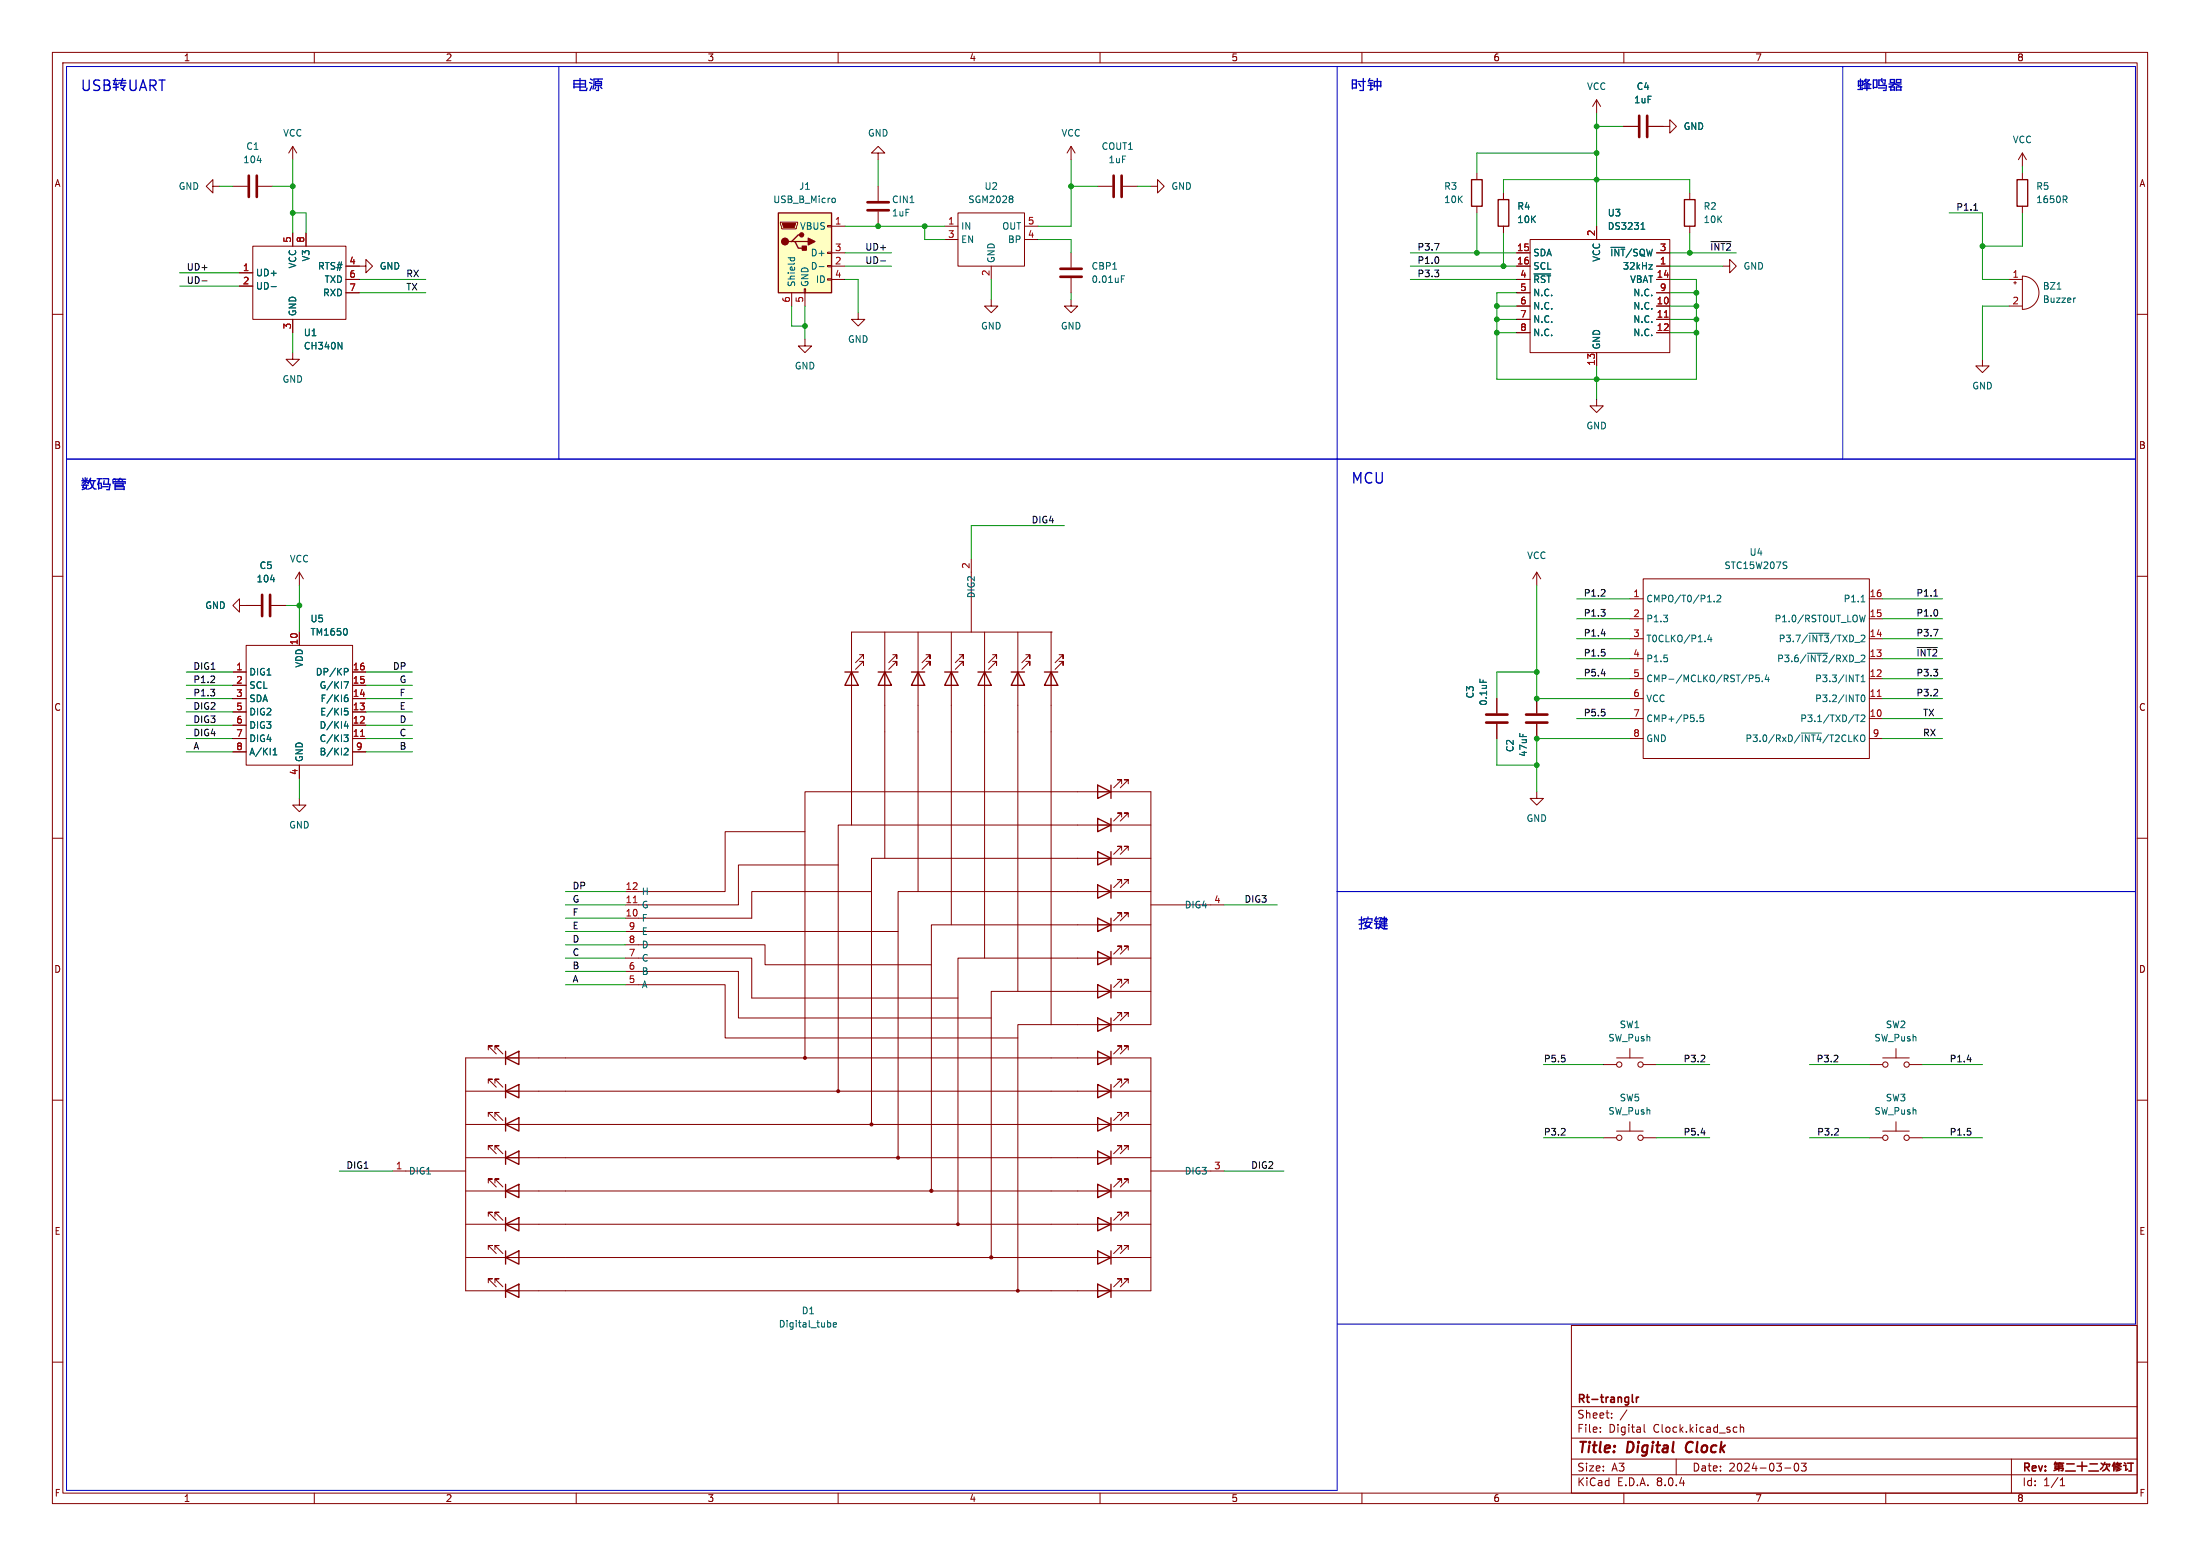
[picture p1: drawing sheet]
<svg xmlns="http://www.w3.org/2000/svg" width="420mm" height="297mm" viewBox="0 0 420 297" stroke-linecap="round" stroke-linejoin="round" font-family="sans-serif">
<g fill="none" stroke="#840000" stroke-width=".19">
<path d="M10 10h400v277h-400zM12 12h396v273h-396zM60 10v2M110 10v2M160 10v2M210 10v2M260 10v2M304.8 19.1l-.8 1.2M304.8 19.1v2.5M304.8 19.1l.8 1.2M310 10v2M360 10v2"/>
<path d="M309.9 24.1h2.8M314.7 24.1h4.1v-1.2l1.2 1.2-1.2 1.3v-1.3M10 60h2M163.8 59.7v1.3h1.3l-1.3 1.2-1.2-1.2h1.2M180.3 43.2h2.6M180.3 45.7h2.6M182.9 40.6h12.7v10.2h-12.7zM189.2 57.2v1.2h1.3l-1.3 1.3-1.2-1.3h1.2M189.2 50.8v2.5M195.6 43.2h2.5M195.6 45.7h2.5M204.5 57.2v1.2h1.2l-1.2 1.3-1.3-1.3h1.3"/>
<path d="M408 60h2M55.9 67.3v1.3h1.2l-1.2 1.3-1.3-1.3h1.3M153.7 64.8v1.2h1.2l-1.2 1.3-1.3-1.3h1.3M10 110h2M408 110h2M10 160h2M408 160h2M10 210h2M408 210h2M10 260h2M300 253h108v32h-108zM408 260h2"/>
<path d="M300 278.5h108M300 274.5h108M300 268.5h108M305.5 273.2v.2M305.5 272.5v.1M307.7 270.5v.2M307.7 269.8v.1M310.6 269.1l-1.3 1.9M313.9 271.9v1.3l.2 .2M320 278.5v3M331.2 272.4l.4 .1M331.6 273.3l-.4 .1"/>
<path d="M332.2 272.5l.2-.1 .4 .1 .1 .9M332.2 271.9v1.5M342.7 279.4l.2-.1a.8 .8 0 0 1 .5 .7 .8 .8 0 0 1-.5 .8 1 1 0 0 1-.2-1.4zM343.9 279.3h.9l-.5 .6 .4 .1v.6l-.2 .2-.6-.2M384 278.5v6.5M60 285v2M110 285v2M160 285v2M210 285v2M260 285v2M300 281.5h108M310 285v2"/>
<path d="M340.7 280.2h1.2M360 285v2M393.3 283.6h.9M393.4 282.4l-.1 .1M393.7 282.1v1.5"/>
</g>
<path d="M322.1 275.5a1.27 1.27 0 0 0 0 1.6" fill="none" stroke="#840000" stroke-width=".4"/>
<path d="M311.6 266.2v1.3l.2 .2M312.4 266.7v1M312.8 266.7l-.3 .1-.1 .2" fill="none" stroke="#840000" stroke-width=".3"/>
<path d="M193.3 37.5l.1 .2-.1 .2M193.3 38l.1 .2-.1 .4" fill="none" stroke="#006464" stroke-width=".19"/>
<path d="M312.9 22.1v4.1M314.5 22.1v4.1" fill="none" stroke="#840000" stroke-width=".51"/>
<path d="M148.6 40.6h10.1v15.3h-10.1z" fill="#ffffc2"/>
<g fill="none" stroke="#840000" stroke-width=".25">
<path d="M280.9 34.3h2.1v5.1h-2.1zM286 38.1h2v5.1h-2zM321.6 38.1h2v5.1h-2zM385.1 34.3h2v5.1h-2zM148.6 40.6h10.1v15.3h-10.1zM151.1 46.1h.7l.6 1.3h1.3M151.8 46.1h2.5M153 44.8h-.6l-1.3 1.3h-.6M161.3 128.3h2.5M162.6 128.3l1.2 2.5h-2.5zM167.6 128.3h2.6M168.9 128.3l1.3 2.5h-2.6z"/>
<path d="M174 128.3h2.5M175.3 128.3l1.2 2.5h-2.5zM180.3 128.3h2.6M181.6 128.3l1.3 2.5h-2.6zM186.7 128.3h2.5M188 128.3l1.2 2.5h-2.5zM193 128.3h2.6M194.3 128.3l1.3 2.5h-2.6zM199.4 128.3h2.5M200.7 128.3l1.2 2.5h-2.5zM209.5 156.2l2.6 1.3-2.6 1.3zM209.5 149.9l2.6 1.2-2.6 1.3z"/>
<path d="M212.1 149.9v2.5M212.1 156.2v2.6M209.5 175.3l2.6 1.2-2.6 1.3zM209.5 168.9l2.6 1.3-2.6 1.3zM209.5 162.6l2.6 1.2-2.6 1.3zM212.1 162.6v2.5M212.1 168.9v2.6M212.1 175.3v2.5M209.5 194.3l2.6 1.3-2.6 1.3zM209.5 188l2.6 1.2-2.6 1.3zM209.5 181.6l2.6 1.3-2.6 1.3zM212.1 181.6v2.6"/>
<path d="M212.1 188v2.5M212.1 194.3v2.6M96.5 214.6l2.6-1.2v2.5zM96.5 208.3l2.6-1.3v2.6zM96.5 201.9l2.6-1.2v2.5zM96.5 200.7v2.5M96.5 207v2.6M96.5 213.4v2.5M96.5 219.7v2.5M209.5 219.7l2.6 1.3-2.6 1.2zM209.5 213.4l2.6 1.2-2.6 1.3zM209.5 207l2.6 1.3-2.6 1.3z"/>
<path d="M209.5 200.7l2.6 1.2-2.6 1.3zM212.1 200.7v2.5M212.1 207v2.6M212.1 213.4v2.5M212.1 219.7v2.5M96.5 233.7l2.6-1.3v2.5zM96.5 227.3l2.6-1.2v2.5zM96.5 221l2.6-1.3v2.5zM96.5 226.1v2.5M96.5 232.4v2.5M96.5 238.8v2.5M209.5 238.8l2.6 1.2-2.6 1.3z"/>
<path d="M209.5 232.4l2.6 1.3-2.6 1.2zM209.5 226.1l2.6 1.2-2.6 1.3zM212.1 226.1v2.5M212.1 232.4v2.5M212.1 238.8v2.5M96.5 246.4l2.6-1.3v2.5zM96.5 240l2.6-1.2v2.5zM96.5 245.1v2.5M209.5 245.1l2.6 1.3-2.6 1.2zM212.1 245.1v2.5"/>
</g>
<g fill="#840000" stroke="#840000" stroke-width=".25">
<path d="M154.3 45.5l1.3 .6-1.3 .6z"/>
<path d="M153.2 47h.7v.8h-.7z"/>
<circle cx="149.9" cy="46.1" r=".63"/>
<circle cx="153" cy="44.8" r=".38"/>
</g>
<g fill="none" stroke="#840000" stroke-width=".19">
<path d="M40.6 35.6v-1.3l-1.2 1.3 1.2 1.2v-1.2h1.3M44.4 35.6h2.8M49.3 35.6h2.8M55.9 27.9v2.6M55.9 27.9l-.8 1.3M55.9 27.9l.7 1.3M167.6 29.2h1.3l-1.3-1.3-1.2 1.3h1.2v1.3M167.6 35.6v2.8M204.5 27.9v2.6M204.5 27.9l-.8 1.3M204.5 27.9l.7 1.3M209.5 35.6h2.8"/>
<path d="M214.4 35.6h2.8M219.7 35.6h1.3v-1.3l1.2 1.3-1.2 1.2v-1.2M281.9 33v1.3M281.9 39.4v1.2M287 36.8v1.3M309.9 24.1h2.8M314.7 24.1h2.8M322.6 36.8v1.3M386.1 29.2v2.6M386.1 33v1.3M386.1 39.4v1.2M386.1 29.2l-.8 1.3"/>
<path d="M386.1 29.2l.7 1.3M45.7 52.1h2.6M45.7 54.6h2.6M48.3 47h17.7v14h-17.7zM55.9 44.5v2.5M58.4 44.5v2.5M66 50.8h3.8v-1.3l1.3 1.3-1.3 1.3v-1.3M66 53.3h2.6M66 55.9h2.6M149 42.4h3.3v.3l-.3 1h-2.8zM151.1 55.9v2.5M153.5 55.1h.3v.8h-.3z"/>
<path d="M153.7 55.9v2.5M158 53.2h.7v.3h-.7zM158 50.7h.7v.2h-.7zM158 48.1h.7v.3h-.7zM158 43.1h.7v.2h-.7zM158.7 43.2h2.6M158.7 50.8h2.6M158.7 48.3h2.6M158.7 53.3h2.6M167.6 40.4v2.8M204.5 48.3v2.8M204.5 53.1v2.8"/>
<path d="M287 43.2v1.3M289.6 50.8h2.5M289.6 48.3h2.5M289.6 53.3h2.5M289.6 55.9h2.5M289.6 58.4h2.5M292.1 45.7h26.7v21.6h-26.7zM304.8 43.2v2.5M316.2 50.8h2.6M316.2 48.3h2.6M316.2 53.3h2.6M316.2 55.9h2.6"/>
<path d="M316.2 58.4h2.6M322.6 43.2v1.3M328.9 50.8h1.3v-1.3l1.3 1.3-1.3 1.3v-1.3M383.5 53.3h2.6M383.5 58.4h2.6M384.4 54h.5M384.7 53.7v.5M386.1 52.7a3.2 3.2 0 0 1 3.1 3.2 3.2 3.2 0 0 1-3.1 3.2zM55.9 61v2.5M289.6 61h2.5M289.6 63.5h2.5M304.8 76.2v1.3h1.3l-1.3 1.2-1.3-1.2h1.3"/>
<path d="M304.8 67.3v2.6M316.2 61h2.6M316.2 63.5h2.6M378.5 68.6v1.3h1.2l-1.2 1.2-1.3-1.2h1.3M45.7 115.6v1.2l-1.3-1.2 1.3-1.3v1.3h4.1M51.8 115.6h2.8M57.1 109.2v2.6M57.1 109.2l-.7 1.3M57.1 109.2l.8 1.3M185.4 106.7v14M293.4 109.2l.7 1.3M293.4 109.2v2.6"/>
<path d="M293.4 109.2l-.8 1.3M311.1 114.3h2.6M311.1 118.1h2.6M313.7 110.5h43.2v34.3h-43.2zM356.9 114.3h2.5M356.9 118.1h2.5M44.4 128.3h2.6M44.4 138.4h2.6M44.4 135.9h2.6M44.4 133.4h2.6M44.4 130.8h2.6M47 123.2h20.3v22.9h-20.3z"/>
<path d="M57.1 120.7v2.5M67.3 128.3h2.5M67.3 138.4h2.5M67.3 135.9h2.5M67.3 133.4h2.5M67.3 130.8h2.5M164.1 126.2h.7v.8v-.8l-1.5 1.6M164.1 125h.7v.7v-.7l-1.5 1.5M168.9 120.7v43.1M170.4 126.2h.8v.8v-.8l-1.5 1.6M170.4 125h.8v.7v-.7l-1.5 1.5M175.3 120.7v49.5"/>
<path d="M176.8 126.2h.7v.8v-.8l-1.5 1.6M176.8 125h.7v.7v-.7l-1.5 1.5M181.6 120.7v55.8M183.1 126.2h.8v.8v-.8l-1.5 1.6M183.1 125h.8v.7v-.7l-1.5 1.5M188 120.7v62.2M189.5 126.2h.7v.8v-.8l-1.5 1.6M189.5 125h.7v.7v-.7l-1.5 1.5M194.3 120.7v68.5M195.8 126.2h.8v.8v-.8l-1.5 1.6M195.8 125h.8v.7v-.7l-1.5 1.5M200.7 120.7h.1"/>
<path d="M200.7 120.7h-38.1v36.8M200.7 120.7v74.9M202.2 126.2h.7v.8v-.8l-1.5 1.6M202.2 125h.7v.7v-.7l-1.5 1.5M285.7 133.4v2.7M285.7 138.2v2.8M293.4 133.4v2.7M293.4 138.2v2.8M311.1 133.4h2.6M311.1 137.2h2.6M311.1 129.5h2.6M311.1 125.7h2.6"/>
<path d="M311.1 121.9h2.6M356.9 133.4h2.5M356.9 137.2h2.5M356.9 129.5h2.5M356.9 125.7h2.5M356.9 121.9h2.5M44.4 141h2.6M44.4 143.5h2.6M57.1 152.4v1.3h1.3l-1.3 1.2-1.2-1.2h1.2M57.1 146.1v2.5M67.3 141h2.5M67.3 143.5h2.5"/>
<path d="M153.7 158.8h-15.3v11.4h-19M214.1 156v-.8h-.7h.7l-1.5 1.5M214.1 149.6v-.8h-.7h.7l-1.5 1.6M215.4 156v-.8h-.8h.8l-1.5 1.5M215.4 149.6v-.8h-.8h.8l-1.5 1.6M219.7 157.5h-59.7v50.8M293.4 151.1v1.3h1.2l-1.2 1.3-1.3-1.3h1.3M311.1 141h2.6M356.9 141h2.5M119.4 177.8h52M160 165.1h-19v7.6h-21.6M166.4 170.2h-22.9v5.1h-24.1"/>
<path d="M214.1 175v-.8h-.7h.7l-1.5 1.6M214.1 168.7v-.8h-.7h.7l-1.5 1.5M214.1 162.3v-.8h-.7h.7l-1.5 1.6M215.4 175v-.8h-.8h.8l-1.5 1.6M215.4 168.7v-.8h-.8h.8l-1.5 1.5M215.4 162.3v-.8h-.8h.8l-1.5 1.6M219.7 176.5h-41.9v50.8M219.7 170.2h-48.3v50.8M219.7 163.8h-53.3v50.8M219.7 172.7h14M119.4 182.9h24.1v7.6h39.4M119.4 180.3h26.6v3.9h31.8"/>
<path d="M119.4 185.4h21.6v8.9h48.2M119.4 188h19v10.1h55.9M200.7 195.6h-6.4v50.8M200.7 195.6h19v-44.5h-66v50.8M214.1 194.1v-.8h-.7h.7l-1.5 1.5M214.1 187.7v-.8h-.7h.7l-1.5 1.6M214.1 181.4v-.8h-.7h.7l-1.5 1.5M215.4 194.1v-.8h-.8h.8l-1.5 1.5M215.4 187.7v-.8h-.8h.8l-1.5 1.6M215.4 181.4v-.8h-.8h.8l-1.5 1.5M219.7 189.2h-30.5v50.8M219.7 182.9h-36.8v50.8"/>
<path d="M88.9 201.9h130.8v44.5h-130.8zM88.9 214.6h130.8M88.9 208.3h130.8M93.2 219.5v-.8h.8h-.8l1.5 1.5M93.2 213.1v-.8h.8h-.8l1.5 1.6M93.2 206.8v-.8h.8h-.8l1.5 1.5M93.2 200.4v-.8h.8h-.8l1.5 1.6M94.5 219.5v-.8h.7h-.7l1.5 1.5M94.5 213.1v-.8h.7h-.7l1.5 1.6M94.5 206.8v-.8h.7h-.7l1.5 1.5M94.5 200.4v-.8h.7h-.7l1.5 1.6M214.1 219.5v-.8h-.7h.7l-1.5 1.5"/>
<path d="M214.1 213.1v-.8h-.7h.7l-1.5 1.6M214.1 206.8v-.8h-.7h.7l-1.5 1.5M214.1 200.4v-.8h-.7h.7l-1.5 1.6M215.4 219.5v-.8h-.8h.8l-1.5 1.5M215.4 213.1v-.8h-.8h.8l-1.5 1.6M215.4 206.8v-.8h-.8h.8l-1.5 1.5M215.4 200.4v-.8h-.8h.8l-1.5 1.6M306.1 217.2h2.5M306.1 203.2h2.5M308.6 215.9h5.1M308.6 201.9h5.1M311.1 200.2v1.7"/>
<path d="M311.1 214.1v1.8M313.7 217.2h2.5M313.7 203.2h2.5M356.9 217.2h2.5M356.9 203.2h2.5M359.4 215.9h5.1M359.4 201.9h5.1M361.9 200.2v1.7M361.9 214.1v1.8M364.5 217.2h2.5M364.5 203.2h2.5M74.9 223.5h14"/>
<path d="M88.9 233.7h130.8M88.9 227.3h130.8M88.9 221h130.8M93.2 238.5v-.8h.8h-.8l1.5 1.6M93.2 232.2v-.8h.8h-.8l1.5 1.5M93.2 225.8v-.8h.8h-.8l1.5 1.6M94.5 238.5v-.8h.7h-.7l1.5 1.6M94.5 232.2v-.8h.7h-.7l1.5 1.5M94.5 225.8v-.8h.7h-.7l1.5 1.6M214.1 238.5v-.8h-.7h.7l-1.5 1.6M214.1 232.2v-.8h-.7h.7l-1.5 1.5M214.1 225.8v-.8h-.7h.7l-1.5 1.6"/>
<path d="M215.4 238.5v-.8h-.8h.8l-1.5 1.6M215.4 232.2v-.8h-.8h.8l-1.5 1.5M215.4 225.8v-.8h-.8h.8l-1.5 1.6M219.7 223.5h14M88.9 240h130.8M93.2 244.9v-.8h.8h-.8l1.5 1.5M94.5 244.9v-.8h.7h-.7l1.5 1.5M214.1 244.9v-.8h-.7h.7l-1.5 1.5M215.4 244.9v-.8h-.8h.8l-1.5 1.5"/>
<circle cx="153.7" cy="201.9" r=".14"/>
<circle cx="153.7" cy="201.9" r=".28"/>
<circle cx="160" cy="208.3" r=".28"/>
<circle cx="160" cy="208.3" r=".15"/>
<circle cx="166.4" cy="214.6" r=".29"/>
<circle cx="166.4" cy="214.6" r=".15"/>
<circle cx="309.1" cy="203.2" r=".51"/>
<circle cx="309.1" cy="217.2" r=".51"/>
<circle cx="313.2" cy="203.2" r=".51"/>
<circle cx="313.2" cy="217.2" r=".51"/>
<circle cx="359.9" cy="203.2" r=".51"/>
<circle cx="359.9" cy="217.2" r=".51"/>
<circle cx="364" cy="203.2" r=".51"/>
<circle cx="364" cy="217.2" r=".51"/>
<circle cx="171.4" cy="221" r=".29"/>
<circle cx="171.5" cy="221" r=".15"/>
<circle cx="177.8" cy="227.3" r=".15"/>
<circle cx="177.8" cy="227.3" r=".31"/>
<circle cx="182.9" cy="233.7" r=".27"/>
<circle cx="182.9" cy="233.7" r=".13"/>
<circle cx="189.2" cy="240" r=".15"/>
<circle cx="189.2" cy="240" r=".31"/>
<circle cx="194.3" cy="246.4" r=".14"/>
<circle cx="194.3" cy="246.4" r=".27"/>
</g>
<path d="M149.4 42.7h2.5l-.3 .7h-2z" fill="#840000" stroke="#840000" stroke-width=".19"/>
<g fill="none" stroke="#006464" stroke-width=".19">
<path d="M49.1 30.6h.8M159.1 37.8l.3 .1 .1 .2-.1 .5-.3 .1M394.2 38.1l.4 .6M394.4 37.4l.2 .3-.1 .3-.1 .1M51.8 54.7h.9M150.4 49.2h1.3M150.9 49.2v.4M151.6 49.2l.1 .4M156.4 50.9h.9M214.1 53.3h.4M214.1 52.6h.6M292.8 52.3h3.2"/>
<path d="M313.3 43.8h.7M313.4 42.8l.2-.3v1.3M314.8 50.5h.6l-.6 .9h.6M392.7 55.2h.7M396.2 56.9h-.2M64.5 65.3l.8 1.3v-1.3M51.6 110.6h.8M327.2 114.8v.1M327.8 113.7l.5-.1 .2 .4-.8 .9h.8M340.9 107.9l.2 .3-.2 .3M340.9 107.3h.2M355.3 114.9h.7"/>
<path d="M356.1 117.4l-.3 1.3-.3-.9M65.7 130.1h.8l-.5 1.3M65.7 127.6h.5l.3 .2-.2 .4h-.6M65.8 135.7h.4l.3 .2-.2 .5h-.5M65.8 135.2h.6M65.9 133.2l.3-.1 .3 .3-.2 .5h-.4M66 137.7l-.3 .9h.8M66.2 120.1l.1 .3-.1 .7M66.3 138.2v.8M66.3 132.7h-.3l-.2 .3M282.5 129.6v.6M324 137.6v.1"/>
<path d="M325.2 136.5h-.6l-.1 .6 .2-.1h.4l.1 .2v.4l-.2 .1-.5-.1M326.3 121.2l-.3 .9h.8M326.6 121.7v.8M334 128.8h.4l.3 .3-.1 .4h-.6M335.8 128.8h-.6v.7l.1-.2 .5 .1 .1 .2-.1 .4-.2 .1-.4-.1M336.4 130v.1M337.3 128.8l-.3 .9h.8M337.6 129.3v.8M343.9 139.9h3.8M345 124.7h3.9M345.3 120.9h3.9M354.2 136.5h.7"/>
<path d="M354.2 128.8h.7M354.6 136.5v1.2M355.3 136.6l.5-.1 .2 .3-.8 .9h.8M355.3 130.1h.7M355.3 129.2l.4-.4v1.3M355.4 132.8l.2-.1a.68 .68 0 0 1 .4 .6 .68 .68 0 0 1-.4 .6l-.3-.5zM52.1 144.1h.8M52.1 143.2l.4-.4v1.3M65.7 140.3h.8l-.5 .5 .4 .1 .1 .4-.3 .2h-.3M65.7 142.9l.5-.1 .3 .4-.8 .9h.8M355.4 140.3h.1a.43 .43 0 0 1 .5 .4v.4a.42 .42 0 0 1-.4 .5 .42 .42 0 0 1-.4-.5zM158.4 252.5l.2 .2v.4l-.2 .2"/>
<path d="M159.1 252.9l.6-.1-.1-.3h-.3l-.2 .1v.6h.5"/>
</g>
<g fill="none" stroke="#840000" stroke-width=".51">
<path d="M47.5 33.5v4.1M49 33.5v4.1M165.6 38.6h4.1M212.6 33.5v4.1M214.1 33.5v4.1M165.6 40.1h4.1M202.4 52.8h4.1M202.4 51.3h4.1M50 113.5v4.1M51.6 113.5v4.1M283.7 136.4h4.1M283.7 137.9h4.1"/>
<path d="M291.3 136.4h4.1M291.3 137.9h4.1"/>
</g>
<path d="M317.7 60.5h.8M358.4 132.9h.7M68.8 140.6h.7M120.9 172.3h.7" fill="none" stroke="#a90000" stroke-width=".19"/>
<path d="M38.6 53.6h.9M168.1 49.8h1M273.9 46.5h.8l-.5 1.2M326.6 46.1h3.9M376.8 40.1h.7M369.2 113.8h.7M305.7 121h.8M305.7 128.6h.8M366 123.6h3.8M369.1 120.1h.9l-.6 1.3M324.7 216.2h.8M375.5 202.3h.8" fill="none" stroke="#0f0f0f" stroke-width=".19"/>
<g fill="none" stroke="#0000c2" stroke-width=".25">
<path d="M15.9 15.3v1.6l.4 .4h.3l.4-.4v-1.6M19 15.4h-.9a.48 .48 0 0 0-.2 .5 .48 .48 0 0 0 .4 .3 .73 .73 0 0 1 .7 .5l-.1 .4-.3 .2-.7-.1M19.9 16.2h.6M19.9 15.3l.8 .1a.48 .48 0 0 1 .2 .5 .48 .48 0 0 1-.4 .3 .53 .53 0 0 1 .5 .5 .53 .53 0 0 1-.4 .6h-.7zM21.6 15.4h.9M22.1 15l-.4 1.1h.8M22.2 15.7v1.6M22.6 15.8h1.5M22.6 16.6l-1 .1M22.7 15.4h1.3M23.1 16.8l.4 .2M23.4 15l-.4 1.3h.9l-.5 .7 .3 .3"/>
<path d="M24.8 15.3v1.6l.4 .4h.4l.4-.4v-1.6M26.6 17.3l.7-2 .7 2M26.8 16.7h1M28.6 16.3h.8a.54 .54 0 0 0 .4-.5 .54 .54 0 0 0-.4-.5h-.8v2M29.1 16.3l.7 1M30.4 15.3h1.1M30.9 15.3v2M354.8 16.3h.7v-.8h-.7v1M355.2 15.1v1.9M355.5 16.6v.5h-.8M355.7 16.9h1.5M355.8 16.2h1.2"/>
<path d="M355.9 16.6h1M356 15.4l.4 .4 .8 .3M356.1 15.3h.8l-.5 .4-.8 .4M356.2 15.1l-.5 .6M356.4 16v1.3M357.6 16.7h.7v-1.4h-.7v1.6M358.6 16.8h1.2M359.2 15.5l.3 .2M359.3 15l-.1 .3M359.5 16h.3l.1-.7h-1.2v1h1.4M360.1 16.5l-.1 .8h-.5M360.6 16h2.4"/>
<path d="M360.7 16.6h.9v.7M360.9 15.2h.7v.5h-.7zM360.9 17.2h.7M361 16.5v.8M361.7 16l1.4 .6M361.7 15.8l-.3 .5-.8 .3M362 17.3v-.7h.9v.7M362 17.2h.9M362.8 15.7h-.8v-.5h.9v.5M15.6 91.8h1.2M15.6 92.6h1.2M15.8 91.3l.1 .3"/>
<path d="M15.8 93l.8 .4M16.1 92.3l-.3 .8M16.3 91.2v1.1M16.3 91.8l-.6 .4M16.3 91.9l.4 .2M16.5 92.6v.5l-.8 .4M16.6 91.3l-.1 .3M17.2 91.5l-.4 .8M17.3 91.3l-.5 .9M18 91.8l-.3 1-.4 .4-.5 .2M18.3 91.8h-1.2l.5 1 .4 .5 .4 .1M18.5 91.4h1"/>
<path d="M18.7 92.2h.6l.1 1M18.8 93.2h.5M18.8 91.9v1.5M19 91.4l-.4 1.1M19.6 92.9h1M19.7 91.4h1M19.9 91.8l-.1 .6h1.2l-.2 1.1h-.4M20.7 91.5l-.1 .9M21.6 92.3v-.4h2.3v.4M21.8 91.5h.8M21.8 91.4l-.3 .3M22 92.6h1.5v-.4h-1.5v1.3"/>
<path d="M22 92.9h1.7v.6M22 93.4h1.7M22 91.5l.1 .2M22.7 91.8v.1M22.8 91.5h1.2M22.9 91.3l-.4 .4M23.1 91.5l.3 .2"/>
</g>
<path d="M106.7 12.7v74.9M255.3 12.7v271.8h-242.6v-271.8h395v240h-152.4M351.8 12.7v74.9M12.7 87.6h395M255.3 170.2h152.4" fill="none" stroke="#0000c2" stroke-width=".19"/>
<g fill="none" stroke="#009600" stroke-width=".19">
<path d="M41.9 35.6h2.5M52.1 35.6h3.8M55.9 30.5v14M167.6 30.5v5.1M204.5 35.6h5M204.5 30.5v12.7h-6.4M217.2 35.6h2.5M287 36.8v-2.5h35.6v2.5M304.8 21.6v21.6M304.8 29.2h-22.9v3.8M304.8 24.1h5.1M386.1 31.8v1.2"/>
<path d="M34.3 54.6h11.4M34.3 52.1h11.4M55.9 40.6h2.5v3.9M68.6 53.3h12.7M68.6 55.9h12.7M151.1 58.4v3.8h2.6M153.7 58.4v6.4M161.3 43.2h19M161.3 48.3h8.9M161.3 50.8h8.9M161.3 53.3h2.5v6.4M176.5 43.2v2.5h3.8"/>
<path d="M189.2 53.3v3.9M198.1 45.7h6.4v2.6M204.5 55.9v1.3M269.2 48.3h20.4M269.2 50.8h20.4M269.2 53.3h20.4M281.9 40.6v7.7M285.7 58.4h3.9M287 44.5v6.3M318.8 48.3h12.7M318.8 50.8h10.1M318.8 53.3h5v19.1h-38.1v-16.5h3.9"/>
<path d="M318.8 58.4h5M318.8 55.9h5M322.6 44.5v3.8M372.1 40.6h6.4v12.7h5M383.5 58.4h-5v10.2M386.1 40.6v6.4h-7.6M55.9 63.5v3.8M285.7 61h3.9M285.7 63.5h3.9M304.8 69.9v6.3M318.8 61h5M318.8 63.5h5"/>
<path d="M54.6 115.6h2.5M57.1 111.8v8.9M203.2 100.3h-17.8v6.4M293.4 111.8v21.6h17.7M301 114.3h10.1M301 118.1h10.1M359.4 114.3h11.4M359.4 118.1h11.4M35.6 128.3h8.8M35.6 133.4h8.8M35.6 130.8h8.8M35.6 135.9h8.8"/>
<path d="M35.6 138.4h8.8M69.8 128.3h8.9M69.8 133.4h8.9M69.8 130.8h8.9M69.8 135.9h8.9M69.8 138.4h8.9M293.4 128.3h-7.7v5.1M301 129.5h10.1M301 125.7h10.1M301 121.9h10.1M301 137.2h10.1M359.4 129.5h11.4"/>
<path d="M359.4 125.7h11.4M359.4 133.4h11.4M359.4 121.9h11.4M359.4 137.2h11.4M35.6 141h8.8M35.6 143.5h8.8M57.1 148.6v3.8M69.8 141h8.9M69.8 143.5h8.9M285.7 141v5.1h7.7M311.1 141h-17.7v10.1M359.4 141h11.4"/>
<path d="M107.9 172.7h11.5M107.9 170.2h11.5M107.9 175.3h11.5M107.9 177.8h11.5M233.7 172.7h10.1M107.9 188h11.5M107.9 182.9h11.5M107.9 185.4h11.5M107.9 180.3h11.5M294.6 203.2h11.5M294.6 217.2h11.5M316.2 203.2h10.2"/>
<path d="M316.2 217.2h10.2M345.4 203.2h11.5M345.4 217.2h11.5M367 203.2h11.5M367 217.2h11.5M64.8 223.5h10.1M233.7 223.5h11.4"/>
</g>
<g fill="#009600" stroke="#009600" stroke-width=".19">
<circle cx="281.9" cy="48.3" r=".46"/>
<circle cx="167.6" cy="43.2" r=".46"/>
<circle cx="176.5" cy="43.2" r=".46"/>
<circle cx="204.5" cy="35.6" r=".46"/>
<circle cx="153.7" cy="62.2" r=".46"/>
<circle cx="55.9" cy="35.6" r=".46"/>
<circle cx="55.9" cy="40.6" r=".46"/>
<circle cx="57.1" cy="115.6" r=".46"/>
<circle cx="304.8" cy="34.3" r=".46"/>
<circle cx="304.8" cy="24.1" r=".46"/>
<circle cx="304.8" cy="29.2" r=".46"/>
<circle cx="285.7" cy="58.4" r=".46"/>
<circle cx="285.7" cy="63.5" r=".46"/>
<circle cx="285.7" cy="61" r=".46"/>
<circle cx="287" cy="50.8" r=".46"/>
<circle cx="293.4" cy="128.3" r=".46"/>
<circle cx="293.4" cy="133.4" r=".46"/>
<circle cx="323.8" cy="63.5" r=".46"/>
<circle cx="304.8" cy="72.4" r=".46"/>
<circle cx="322.6" cy="48.3" r=".46"/>
<circle cx="323.8" cy="55.9" r=".46"/>
<circle cx="378.5" cy="47" r=".46"/>
<circle cx="323.8" cy="61" r=".46"/>
<circle cx="323.8" cy="58.4" r=".46"/>
<circle cx="293.4" cy="141" r=".46"/>
<circle cx="293.4" cy="146.1" r=".46"/>
</g>
<g font-size="2.8" fill="#0000c2">
<text x="109.2" y="17.5">þÿu5n•</text>
<text x="257.8" y="17.5">þÿeö”Ÿ</text>
<text x="257.8" y="92.5">MCU</text>
<text x="259.1" y="177.6">þÿc •.</text>
</g>
<g font-size="2.8" fill="#840000">
<text x="301" y="277.9">Title:</text>
<text x="310.6" y="277.9">Digital</text>
<text x="322.7" y="277.9">Clock</text>
</g>
<g font-size="2.1" fill="#840000">
<text x="301" y="268.2">Rt-tranglr</text>
<text x="301" y="273.7">File:</text>
<text x="301" y="271">Sheet:</text>
<text x="307.1" y="273.7">Digital</text>
<text x="315.7" y="273.7">Clock.kicad_sch</text>
<text x="301" y="281.1">Size:</text>
<text x="307.6" y="281.1">A3</text>
<text x="323" y="281.1">Date:</text>
<text x="330" y="281.1">2024-03-03</text>
<text x="386" y="281.3">Rev:</text>
<text x="392.4" y="281.3">þÿ{,NŒSANŒk!Oî‹¢</text>
<text x="301" y="283.9">KiCad</text>
<text x="308.7" y="283.9">E.D.A.</text>
<text x="316.3" y="283.9">8.0.4</text>
<text x="386" y="283.9">Id:</text>
<text x="390.1" y="283.9">1/1</text>
</g>
<g font-size="1.8" fill="#840000">
<text x="35" y="11.9">1</text>
<text x="85" y="11.9">2</text>
<text x="135" y="11.9">3</text>
<text x="185" y="11.9">4</text>
<text x="235" y="11.9">5</text>
<text x="285" y="11.9">6</text>
<text x="335" y="11.9">7</text>
<text x="385" y="11.9">8</text>
<text x="10.3" y="35.9">A</text>
<text x="408.3" y="35.9">A</text>
<text x="10.3" y="85.9">B</text>
<text x="408.2" y="85.9">B</text>
<text x="10.3" y="135.9">C</text>
<text x="408.2" y="135.9">C</text>
<text x="10.3" y="185.9">D</text>
<text x="408.2" y="185.9">D</text>
<text x="10.3" y="235.9">E</text>
<text x="408.3" y="235.9">E</text>
<text x="10.3" y="285.9">F</text>
<text x="35" y="286.9">1</text>
<text x="85" y="286.9">2</text>
<text x="135" y="286.9">3</text>
<text x="185" y="286.9">4</text>
<text x="235" y="286.9">5</text>
<text x="285" y="286.9">6</text>
<text x="335" y="286.9">7</text>
<text x="385" y="286.9">8</text>
<text x="408.3" y="285.9">F</text>
</g>
<g font-size="1.8" fill="#006464">
<text x="302.9" y="17.4">VCC</text>
<text x="312.3" y="17.4">C4</text>
<text x="311.9" y="19.9">1uF</text>
<text x="46.9" y="28.8">C1</text>
<text x="54" y="26.3">VCC</text>
<text x="165.6" y="26.3">GND</text>
<text x="202.6" y="26.3">VCC</text>
<text x="210.2" y="28.8">COUT1</text>
<text x="321.3" y="25">GND</text>
<text x="384.2" y="27.5">VCC</text>
<text x="46.3" y="31.3">104</text>
<text x="211.5" y="31.3">1uF</text>
<text x="34" y="36.4">GND</text>
<text x="147.5" y="39">USB_B_Micro</text>
<text x="152.5" y="36.4">J1</text>
<text x="170.2" y="41.5">1uF</text>
<text x="170.2" y="39">CIN1</text>
<text x="184.7" y="39">SGM2028</text>
<text x="187.9" y="36.4">U2</text>
<text x="223.5" y="36.4">GND</text>
<text x="275.6" y="36.4">R3</text>
<text x="275.6" y="39">10K</text>
<text x="289.6" y="40.2">R4</text>
<text x="306.8" y="41.5">U3</text>
<text x="325.1" y="40.2">R2</text>
<text x="388.6" y="36.4">R5</text>
<text x="388.6" y="39">1650R</text>
<text x="152.6" y="44">VBUS</text>
<text x="183.4" y="44">IN</text>
<text x="183.4" y="46.6">EN</text>
<text x="191.2" y="44">OUT</text>
<text x="192.3" y="46.6">BP</text>
<text x="289.6" y="42.8">10K</text>
<text x="306.8" y="44">DS3231</text>
<text x="325.1" y="42.8">10K</text>
<text x="48.8" y="52.9">UD+</text>
<text x="56.7" y="51.3" transform="rotate(-90 56.7 51.3)">VCC</text>
<text x="59.3" y="50" transform="rotate(-90 59.3 50)">V3</text>
<text x="60.6" y="51.7">RTS#</text>
<text x="72.4" y="51.7">GND</text>
<text x="154.7" y="51.7">D-</text>
<text x="154.7" y="49.1">D+</text>
<text x="190.1" y="50.3" transform="rotate(-90 190.1 50.3)">GND</text>
<text x="208.3" y="51.7">CBP1</text>
<text x="292.6" y="49.1">SDA</text>
<text x="292.6" y="51.7">SCL</text>
<text x="305.7" y="50.1" transform="rotate(-90 305.7 50.1)">VCC</text>
<text x="307.3" y="49.1">~{INT}/SQW</text>
<text x="309.7" y="51.7">32kHz</text>
<text x="332.8" y="51.7">GND</text>
<text x="48.8" y="55.5">UD-</text>
<text x="61.6" y="56.7">RXD</text>
<text x="61.9" y="54.2">TXD</text>
<text x="152" y="54.9" transform="rotate(-90 152 54.9)">Shield</text>
<text x="154.5" y="54.9" transform="rotate(-90 154.5 54.9)">GND</text>
<text x="155.7" y="54.2">ID</text>
<text x="208.3" y="54.2">0.01uF</text>
<text x="292.6" y="54.2">~{RST}</text>
<text x="292.6" y="56.7">N.C.</text>
<text x="292.6" y="59.3">N.C.</text>
<text x="311.1" y="54.2">VBAT</text>
<text x="311.7" y="59.3">N.C.</text>
<text x="311.7" y="56.7">N.C.</text>
<text x="389.9" y="55.5">BZ1</text>
<text x="389.9" y="58">Buzzer</text>
<text x="56.7" y="60.5" transform="rotate(-90 56.7 60.5)">GND</text>
<text x="57.9" y="64.4">U1</text>
<text x="161.8" y="65.6">GND</text>
<text x="187.2" y="63.1">GND</text>
<text x="202.4" y="63.1">GND</text>
<text x="292.6" y="61.8">N.C.</text>
<text x="292.6" y="64.4">N.C.</text>
<text x="311.7" y="61.8">N.C.</text>
<text x="311.7" y="64.4">N.C.</text>
<text x="57.9" y="66.9">CH340N</text>
<text x="151.6" y="70.7">GND</text>
<text x="305.7" y="66.8" transform="rotate(-90 305.7 66.8)">GND</text>
<text x="53.8" y="73.3">GND</text>
<text x="376.4" y="74.5">GND</text>
<text x="302.8" y="82.1">GND</text>
<text x="55.2" y="107.5">VCC</text>
<text x="291.5" y="106.9">VCC</text>
<text x="333.9" y="106.3">U4</text>
<text x="48.9" y="111.4">104</text>
<text x="49.5" y="108.8">C5</text>
<text x="329.1" y="108.8">STC15W207S</text>
<text x="39.1" y="116.4">GND</text>
<text x="59.2" y="119">U5</text>
<text x="186.3" y="114.3" transform="rotate(-90 186.3 114.3)">DIG2</text>
<text x="314.2" y="115.2">CMPO/T0/P1.2</text>
<text x="314.2" y="119">P1.3</text>
<text x="338.7" y="119">P1.0/RSTOUT_LOW</text>
<text x="351.9" y="115.2">P1.1</text>
<text x="59.2" y="121.5">TM1650</text>
<text x="314.2" y="122.8">T0CLKO/P1.4</text>
<text x="339.5" y="122.8">P3.7/~{INT3}/TXD_2</text>
<text x="47.5" y="129.1">DIG1</text>
<text x="47.5" y="131.7">SCL</text>
<text x="58" y="127.5" transform="rotate(-90 58 127.5)">VDD</text>
<text x="60.2" y="129.1">DP/KP</text>
<text x="60.9" y="131.7">G/KI7</text>
<text x="314.2" y="126.6">P1.5</text>
<text x="314.2" y="130.4">CMP-/MCLKO/RST/P5.4</text>
<text x="339.2" y="126.6">P3.6/~{INT2}/RXD_2</text>
<text x="346.4" y="130.4">P3.3/INT1</text>
<text x="47.5" y="134.2">SDA</text>
<text x="47.5" y="136.8">DIG2</text>
<text x="61" y="136.8">E/KI5</text>
<text x="61.1" y="134.2">F/KI6</text>
<text x="281.5" y="133.4" transform="rotate(-90 281.5 133.4)">C3</text>
<text x="284.1" y="134.8" transform="rotate(-90 284.1 134.8)">0.1uF</text>
<text x="314.2" y="134.2">VCC</text>
<text x="346.4" y="134.2">P3.2/INT0</text>
<text x="47.5" y="139.3">DIG3</text>
<text x="47.5" y="141.8">DIG4</text>
<text x="60.9" y="141.8">C/KI3</text>
<text x="60.9" y="139.3">D/KI4</text>
<text x="289.2" y="143.7" transform="rotate(-90 289.2 143.7)">C2</text>
<text x="314.2" y="138">CMP+/P5.5</text>
<text x="314.2" y="141.8">GND</text>
<text x="333.1" y="141.8">P3.0/RxD/~{INT4}/T2CLKO</text>
<text x="343.6" y="138">P3.1/TXD/T2</text>
<text x="47.5" y="144.4">A/KI1</text>
<text x="58" y="145.5" transform="rotate(-90 58 145.5)">GND</text>
<text x="60.9" y="144.4">B/KI2</text>
<text x="291.7" y="144.6" transform="rotate(-90 291.7 144.6)">47uF</text>
<text x="55.1" y="158.3">GND</text>
<text x="291.3" y="157.1">GND</text>
<text x="122.4" y="173.6">G</text>
<text x="122.4" y="171">H</text>
<text x="226.1" y="173.6">DIG4</text>
<text x="122.4" y="176.1">F</text>
<text x="122.4" y="178.7">E</text>
<text x="122.4" y="183.7">C</text>
<text x="122.4" y="181.2">D</text>
<text x="122.4" y="188.8">A</text>
<text x="122.4" y="186.3">B</text>
<text x="309.1" y="196.4">SW1</text>
<text x="359.9" y="196.4">SW2</text>
<text x="306.9" y="199">SW_Push</text>
<text x="357.7" y="199">SW_Push</text>
<text x="306.9" y="213">SW_Push</text>
<text x="309.1" y="210.4">SW5</text>
<text x="357.7" y="213">SW_Push</text>
<text x="359.9" y="210.4">SW3</text>
<text x="78" y="224.4">DIG1</text>
<text x="226.1" y="224.4">DIG3</text>
<text x="153" y="251.1">D1</text>
<text x="148.6" y="253.6">Digital_tube</text>
</g>
<g font-size="1.8" fill="#0f0f0f">
<text x="373.4" y="40.3">P1.1</text>
<text x="165.1" y="47.9">UD+</text>
<text x="270.5" y="47.9">P3.7</text>
<text x="326.4" y="47.9">~{INT2}</text>
<text x="35.6" y="51.7">UD+</text>
<text x="77.5" y="53">RX</text>
<text x="165.1" y="50.5">UD-</text>
<text x="270.5" y="53">P3.3</text>
<text x="270.5" y="50.5">P1.0</text>
<text x="35.6" y="54.3">UD-</text>
<text x="77.5" y="55.5">TX</text>
<text x="196.8" y="100">DIG4</text>
<text x="302.3" y="114">P1.2</text>
<text x="365.8" y="114">P1.1</text>
<text x="302.3" y="117.8">P1.3</text>
<text x="365.8" y="117.8">P1.0</text>
<text x="302.3" y="121.6">P1.4</text>
<text x="302.3" y="125.4">P1.5</text>
<text x="365.8" y="121.6">P3.7</text>
<text x="365.8" y="125.4">~{INT2}</text>
<text x="36.8" y="130.5">P1.2</text>
<text x="36.8" y="127.9">DIG1</text>
<text x="74.9" y="127.9">DP</text>
<text x="76.2" y="130.5">G</text>
<text x="302.3" y="129.2">P5.4</text>
<text x="365.8" y="129.2">P3.3</text>
<text x="36.8" y="133">P1.3</text>
<text x="36.8" y="135.5">DIG2</text>
<text x="76.2" y="135.5">E</text>
<text x="76.2" y="133">F</text>
<text x="302.3" y="136.8">P5.5</text>
<text x="365.8" y="133">P3.2</text>
<text x="367" y="136.8">TX</text>
<text x="36.8" y="138.1">DIG3</text>
<text x="36.8" y="140.6">DIG4</text>
<text x="36.8" y="143.2">A</text>
<text x="76.2" y="140.6">C</text>
<text x="76.2" y="143.2">B</text>
<text x="76.2" y="138.1">D</text>
<text x="367" y="140.6">RX</text>
<text x="109.2" y="172.4">G</text>
<text x="109.2" y="169.8">DP</text>
<text x="237.5" y="172.4">DIG3</text>
<text x="109.2" y="177.5">E</text>
<text x="109.2" y="180">D</text>
<text x="109.2" y="174.9">F</text>
<text x="109.2" y="185.1">B</text>
<text x="109.2" y="182.5">C</text>
<text x="109.2" y="187.6">A</text>
<text x="294.6" y="202.9">P5.5</text>
<text x="321.3" y="202.9">P3.2</text>
<text x="346.7" y="202.9">P3.2</text>
<text x="372.1" y="202.9">P1.4</text>
<text x="294.6" y="216.8">P3.2</text>
<text x="321.3" y="216.8">P5.4</text>
<text x="346.8" y="216.8">P3.2</text>
<text x="372.1" y="216.8">P1.5</text>
<text x="66" y="223.2">DIG1</text>
<text x="238.8" y="223.2">DIG2</text>
</g>
<g font-size="1.8" fill="#a90000">
<text x="55.6" y="46.4" transform="rotate(-90 55.6 46.4)">5</text>
<text x="58.2" y="46.4" transform="rotate(-90 58.2 46.4)">8</text>
<text x="159.3" y="42.9">1</text>
<text x="180.9" y="42.9">1</text>
<text x="180.9" y="45.5">3</text>
<text x="196.1" y="45.5">4</text>
<text x="196.1" y="42.9">5</text>
<text x="304.5" y="45.2" transform="rotate(-90 304.5 45.2)">2</text>
<text x="46.3" y="51.8">1</text>
<text x="66.6" y="50.5">4</text>
<text x="66.6" y="53.1">6</text>
<text x="159.3" y="50.5">2</text>
<text x="159.3" y="48">3</text>
<text x="159.3" y="53.1">4</text>
<text x="189" y="52.8" transform="rotate(-90 189 52.8)">2</text>
<text x="289.5" y="48">15</text>
<text x="289.5" y="50.5">16</text>
<text x="290.1" y="53.1">4</text>
<text x="316.2" y="53.1">14</text>
<text x="316.8" y="50.5">1</text>
<text x="316.8" y="48">3</text>
<text x="384.1" y="53.1">1</text>
<text x="46.3" y="54.4">2</text>
<text x="66.6" y="55.6">7</text>
<text x="150.9" y="57.9" transform="rotate(-90 150.9 57.9)">6</text>
<text x="153.4" y="57.9" transform="rotate(-90 153.4 57.9)">5</text>
<text x="290.1" y="55.6">5</text>
<text x="290.1" y="58.2">6</text>
<text x="316.2" y="58.2">10</text>
<text x="316.8" y="55.6">9</text>
<text x="384.1" y="58.2">2</text>
<text x="55.6" y="62.9" transform="rotate(-90 55.6 62.9)">3</text>
<text x="290.1" y="60.7">7</text>
<text x="290.1" y="63.2">8</text>
<text x="316.2" y="60.7">11</text>
<text x="316.2" y="63.2">12</text>
<text x="304.5" y="69.9" transform="rotate(-90 304.5 69.9)">13</text>
<text x="185.2" y="108.7" transform="rotate(-90 185.2 108.7)">2</text>
<text x="311.7" y="114">1</text>
<text x="311.7" y="117.9">2</text>
<text x="356.8" y="117.9">15</text>
<text x="356.8" y="114">16</text>
<text x="56.9" y="123.2" transform="rotate(-90 56.9 123.2)">10</text>
<text x="311.7" y="121.7">3</text>
<text x="311.7" y="125.5">4</text>
<text x="356.8" y="125.5">13</text>
<text x="356.8" y="121.7">14</text>
<text x="45" y="128">1</text>
<text x="45" y="130.6">2</text>
<text x="67.3" y="130.6">15</text>
<text x="67.3" y="128">16</text>
<text x="311.7" y="129.3">5</text>
<text x="356.8" y="129.3">12</text>
<text x="45" y="133.1">3</text>
<text x="45" y="135.6">5</text>
<text x="67.3" y="135.6">13</text>
<text x="67.3" y="133.1">14</text>
<text x="311.7" y="133.1">6</text>
<text x="311.7" y="136.9">7</text>
<text x="356.8" y="136.9">10</text>
<text x="356.8" y="133.1">11</text>
<text x="45" y="138.2">6</text>
<text x="45" y="140.7">7</text>
<text x="45" y="143.3">8</text>
<text x="67.3" y="140.7">11</text>
<text x="67.3" y="138.2">12</text>
<text x="67.9" y="143.3">9</text>
<text x="311.7" y="140.7">8</text>
<text x="357.4" y="140.7">9</text>
<text x="56.9" y="148" transform="rotate(-90 56.9 148)">4</text>
<text x="119.3" y="172.5">11</text>
<text x="119.3" y="169.9">12</text>
<text x="231.7" y="172.5">4</text>
<text x="119.3" y="175">10</text>
<text x="119.9" y="177.5">9</text>
<text x="119.9" y="185.2">6</text>
<text x="119.9" y="182.6">7</text>
<text x="119.9" y="180.1">8</text>
<text x="119.9" y="187.7">5</text>
<text x="75.5" y="223.3">1</text>
<text x="231.7" y="223.3">3</text>
</g>
</svg>
